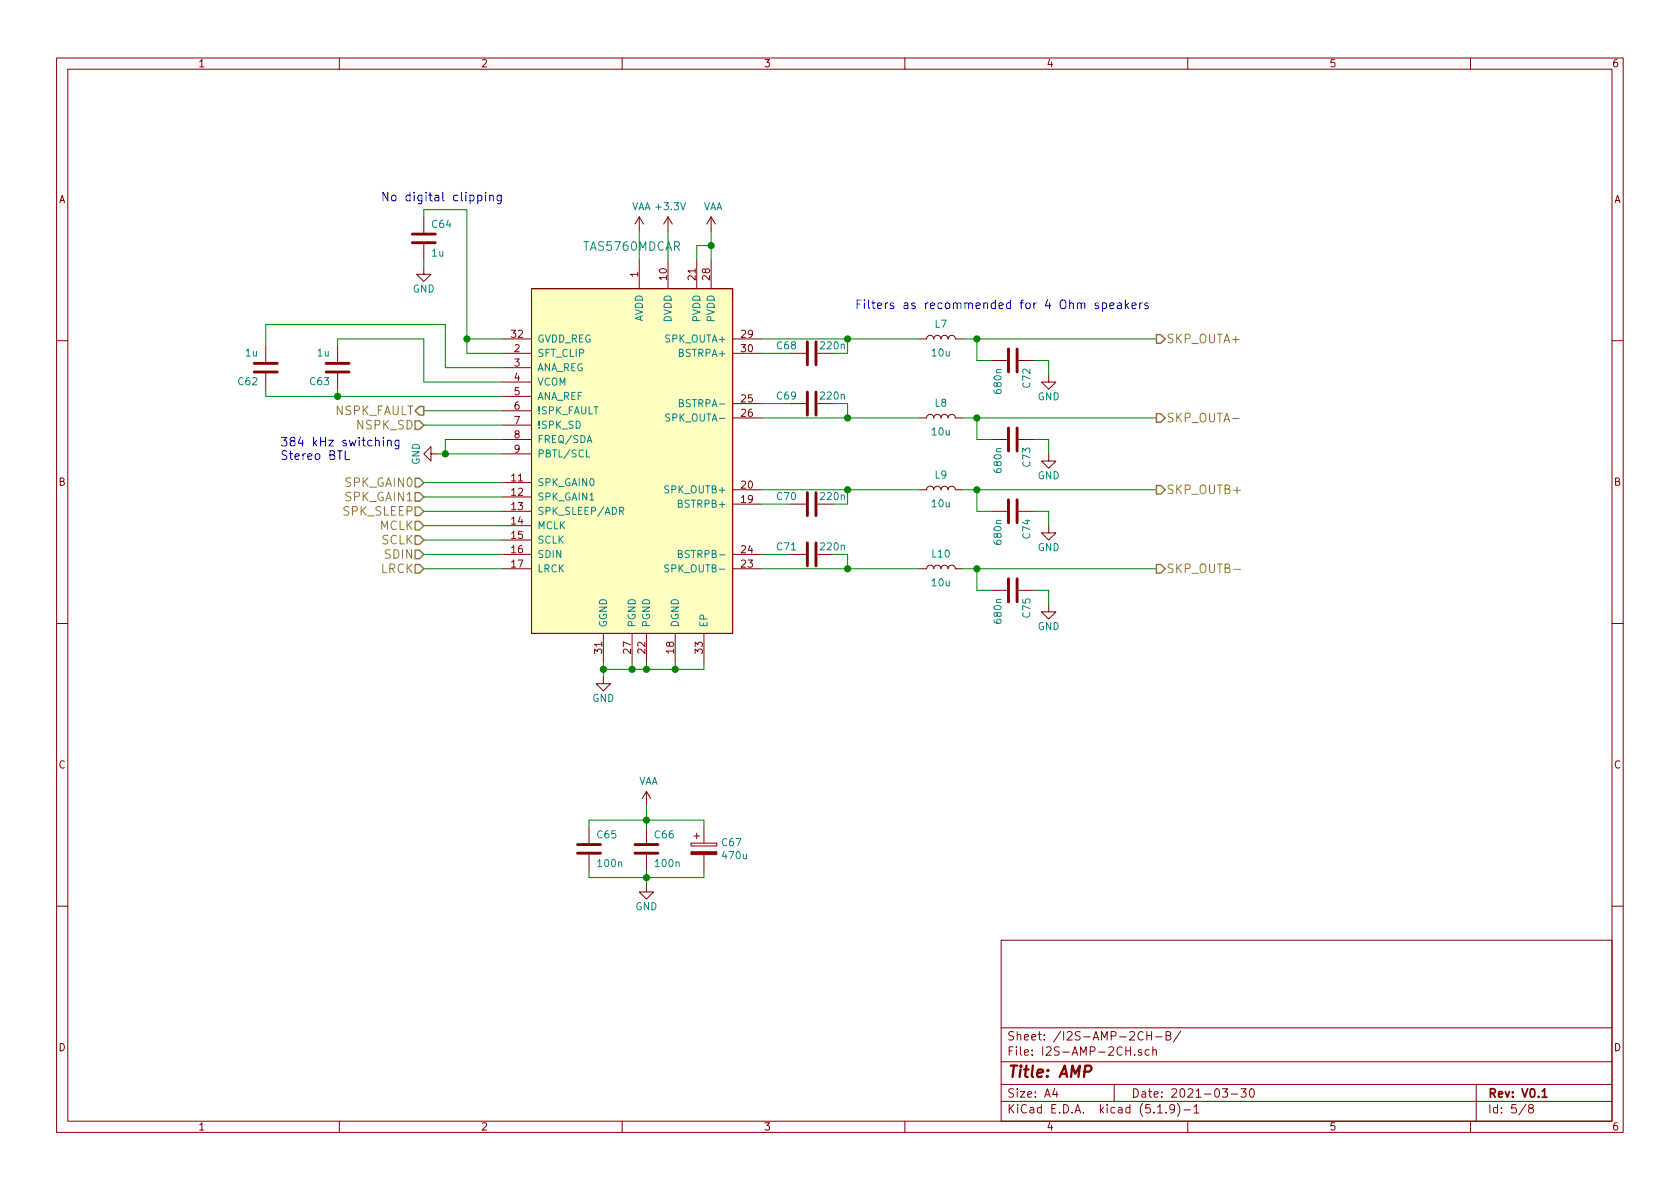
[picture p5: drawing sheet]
<svg xmlns="http://www.w3.org/2000/svg" width="297mm" height="210mm" viewBox="0 0 297 210" stroke-linecap="round" stroke-linejoin="round" font-family="sans-serif">
<g fill="none" stroke="#840000" stroke-width=".18">
<path d="M10 10.3h277v189.9h-277zM12 12.2h273v186.1h-273zM60 10.3v1.9M110 10.3v1.9M160 10.3v1.9M210 10.3v1.9M260 10.3v1.9M74.9 38.3v2.8M113 38.3l-.7 1.3M113 38.3v2.6M113 38.3l.8 1.3M118.1 38.3l-.8 1.3"/>
<path d="M118.1 38.3v2.6M118.1 38.3l.8 1.3M125.7 38.3l-.7 1.3M125.7 38.3v2.6M125.7 38.3l.8 1.3M74.9 47.2v1.3h1.3l-1.3 1.3-1.2-1.3h1.2M74.9 43.2v2.8M88.9 59.9h5.1M94 51h35.5v61h-35.5zM94 51h.1M113 46v5M118.1 46v5"/>
<path d="M123.2 46v5M125.7 46v5M129.5 59.9h5.1M162.6 59.9h1.2a.63 .63 0 0 1 .7-.6 .63 .63 0 0 1 .6 .6 .63 .63 0 0 1 .6-.6 .63 .63 0 0 1 .7 .6 .63 .63 0 0 1 .6-.6 .63 .63 0 0 1 .6 .6 .63 .63 0 0 1 .7-.6 .63 .63 0 0 1 .6 .6h1.3M10 60.2h2M47 61.2v2.8M47 66v2.8M59.7 61.2v2.8M59.7 66v2.8M88.9 77.7h5.1M88.9 62.5h5.1M88.9 65h5.1"/>
<path d="M88.9 67.6h5.1M88.9 70.1h5.1M88.9 72.6h5.1M88.9 75.2h5.1M129.5 71.4h5.1M129.5 62.5h5.1M129.5 73.9h5.1M139.7 71.4h2.8M139.7 62.5h2.8M144.5 71.4h2.8M144.5 62.5h2.8M162.6 73.9h1.2a.63 .63 0 0 1 .7-.6 .63 .63 0 0 1 .6 .6 .63 .63 0 0 1 .6-.6 .63 .63 0 0 1 .7 .6 .63 .63 0 0 1 .6-.6 .63 .63 0 0 1 .6 .6 .63 .63 0 0 1 .7-.6 .63 .63 0 0 1 .6 .6h1.3"/>
<path d="M175.3 63.7h2.8M175.3 77.7h2.8M180.1 63.7h2.8M180.1 77.7h2.8M185.4 66.3v1.3h1.3l-1.3 1.2-1.3-1.2h1.3M285 60.2h2M76.2 80.3v-1.3l-1.3 1.3 1.3 1.2v-1.2h1.3M88.9 90.4h5.1M88.9 98h5.1M88.9 85.3h5.1M88.9 87.9h5.1M88.9 93h5.1"/>
<path d="M88.9 95.5h5.1M88.9 80.3h5.1M129.5 86.6h5.1M129.5 89.1h5.1M129.5 98h5.1M139.7 89.1h2.8M139.7 98h2.8M144.5 89.1h2.8M144.5 98h2.8M162.6 86.6h1.2a.63 .63 0 0 1 .7-.6 .63 .63 0 0 1 .6 .6 .63 .63 0 0 1 .6-.6 .63 .63 0 0 1 .7 .6 .63 .63 0 0 1 .6-.6 .63 .63 0 0 1 .6 .6 .63 .63 0 0 1 .7-.6 .63 .63 0 0 1 .6 .6h1.3M175.3 90.4h2.8M180.1 90.4h2.8"/>
<path d="M185.4 80.3v1.2h1.3l-1.3 1.3-1.3-1.3h1.3M185.4 93v1.2h1.3l-1.3 1.3-1.3-1.3h1.3M10 110.3h2M88.9 100.6h5.1M106.7 119.6v1.3h1.2l-1.2 1.3-1.3-1.3h1.3M106.7 112v5.1M111.8 112v5.1M114.3 112v5.1M119.4 112v5.1M124.5 112v5.1M129.5 100.6h5.1M162.6 100.6h1.2a.63 .63 0 0 1 .7-.7 .63 .63 0 0 1 .6 .7 .63 .63 0 0 1 .6-.7 .63 .63 0 0 1 .7 .7 .63 .63 0 0 1 .6-.7 .63 .63 0 0 1 .6 .7 .63 .63 0 0 1 .7-.7 .63 .63 0 0 1 .6 .7h1.3"/>
<path d="M175.3 104.4h2.8M180.1 104.4h2.8M185.4 106.9v1.3h1.3l-1.3 1.3-1.3-1.3h1.3M285 110.3h2M114.3 139.9l-.8 1.3M114.3 139.9v2.6M114.3 139.9l.8 1.3M104.1 146.3v2.8M104.1 151.1v2.8M114.3 156.5v1.2h1.3l-1.3 1.3-1.3-1.3h1.3M114.3 146.3v2.8M114.3 151.1v2.8"/>
<path d="M122.2 149.1h4.5v.5h-4.5zM122.7 147.8h1M123.2 147.3v1M124.5 146.3v2.8M124.5 151.1v2.8M10 160.2h2M177 166.3h108v32h-108zM285 160.2h2M60 198.3v1.9M110 198.3v1.9M160 198.3v1.9M177 194.8h108"/>
<path d="M177 191.8h108M177 187.8h108M177 181.8h108M186.5 192.5l-.4 1h1M186.8 193v1M197 191.8v3M200.6 186.5v.1M201.8 185.7l-.3-.1-.2 .2v.2l.5 .2v.3h-.5M202.1 182.6a.59 .59 0 0 0-.7 0 .59 .59 0 0 0-.2 .7 .56 .56 0 0 0 .3 .5 .56 .56 0 0 0 .6 0M202.8 182.4v1.5M202.8 183.1h.8M203.2 185.7l-.4-.1-.3 .3v.6l.3 .1 .4-.1"/>
<path d="M203.6 182.4v1.5M203.8 185.7l.2-.1 .4 .1 .1 .9M203.8 185.1v1.5M204.3 183.4h1.2M204.7 196.8h.8M206.2 196.7v.1M206.2 183.1l.7-.1 .1-.3-.2-.2-.6-.1v1.5h.6l.2-.3a.41 .41 0 0 0-.3-.5M207.7 196l-.1 .1a.48 .48 0 0 1-.6 .1l-.2-.2 .2-.6a.48 .48 0 0 1 .6 .1 1.27 1.27 0 0 1-.2 1.2l-.4 .1M208.2 195.1a1.71 1.71 0 0 1 0 2.3M208.8 182.3l-1.3 2M209.3 196.3h1.2M210 198.3v1.9"/>
<path d="M211.1 195.8l.4-.5v1.5M211.1 196.8h.9M216.1 192.5h.9l-.4 .6 .4 .1v.7l-.2 .1-.7-.1M217.7 193.5h1.1M219.4 192.5h.9l-.5 .6 .5 .1v.7l-.3 .1-.6-.1M221.1 192.6l.2-.1a.8 .8 0 0 1 .5 .8 .8 .8 0 0 1-.5 .7 1 1 0 0 1-.2-1.4zM260 198.3v1.9M261 191.8v6.5M269.8 195.2l-1.2 2M270.6 196l-.3-.2v-.2l.3-.3h.2l.3 .3-.1 .2-.6 .2a.48 .48 0 0 0-.1 .7l.3 .1 .4-.1a.48 .48 0 0 0-.2-.7"/>
</g>
<path d="M272.7 193l.4-.5v1.5M272.7 194h.8" fill="none" stroke="#840000" stroke-width=".3"/>
<path d="M191.8 189.5h.7a.56 .56 0 0 0 .5-.5 .56 .56 0 0 0-.3-.6h-.8l-.3 2" fill="none" stroke="#840000" stroke-width=".41"/>
<g fill="none" stroke="#840000" stroke-width=".51">
<path d="M72.9 42.9h4.1M72.9 41.4h4.1M45 64.3h4M45 65.8h4M57.7 64.3h4M57.7 65.8h4M142.7 60.4v4.1M142.7 69.3v4.1M144.3 60.4v4.1M144.3 69.3v4.1M178.3 61.7v4.1M178.3 75.7v4.1"/>
<path d="M179.8 61.7v4.1M179.8 75.7v4.1M142.7 87.1v4.1M142.7 96v4.1M144.3 87.1v4.1M144.3 96v4.1M178.3 88.4v4.1M179.8 88.4v4.1M178.3 102.4v4M179.8 102.4v4M102.1 150.9h4.1M102.1 149.3h4.1"/>
<path d="M112.3 150.9h4M112.3 149.3h4"/>
</g>
<path d="M122.2 150.6h4.5v.5h-4.5z" fill="#840000" stroke="#840000" stroke-width=".18"/>
<path d="M94 51h35.5v61h-35.5z" fill="#ffffc2" stroke="#ffffc2" stroke-width=".18"/>
<path d="M103.7 79.5v1.3h.6M103.8 78.3l.4-1.3 .4 1.3M118.4 73.3l-.5-.1-.1 .1v.5l.5 .1 .1 .3-.2 .3-.5-.1M120.1 71.3l.5-.1 .2-.2-.1-.2-.6-.1v1.2h.5l.3-.2v-.2l-.4-.2M109.6 90.4l.6-.1 .1-.2-.1-.3-.2-.1h-.4v1.3M109.9 90.4l.4 .6M118.2 99.9h-.4l-.2 .1v.4l.6 .3v.2l-.2 .2h-.5M119.9 97.9h.6l.1-.2-.1-.2-.6-.2v1.3h.5l.2-.1v-.3l-.3-.3" fill="none" stroke="#008484" stroke-width=".18"/>
<g fill="none" stroke="#008400" stroke-width=".18">
<path d="M74.9 38.3v-1.2h7.6v25.4h6.4M74.9 46v1.2M82.5 59.9h6.4M113 40.9v5.1M118.1 40.9v5.1M125.7 40.9v5.1M125.7 43.4h-2.5v2.6M134.6 59.9h28M149.9 59.9v2.6h-2.6M170.2 59.9h34.3M172.7 59.9v3.8h2.6M47 61.2v-3.8h31.7v7.6h10.2"/>
<path d="M47 68.8v1.3h41.9M59.7 61.2v-1.3h15.2v7.7h14M59.7 68.8v1.3M74.9 72.6h14M74.9 75.2h14M88.9 77.7h-10.2v2.6M134.6 73.9h28M134.6 71.4h5.1M134.6 62.5h5.1M147.3 71.4h2.6v2.5M170.2 73.9h34.3M172.7 73.9v3.8h2.6"/>
<path d="M182.9 77.7h2.5v2.6M182.9 63.7h2.5v2.6M74.9 90.4h14M74.9 98h14M74.9 85.3h14M74.9 87.9h14M74.9 95.5h14M74.9 93h14M77.5 80.3h11.4M134.6 86.6h28M134.6 89.1h5.1M134.6 98h5.1"/>
<path d="M147.3 98h2.6v2.6M149.9 86.6v2.5h-2.6M170.2 86.6h34.3M172.7 86.6v3.8h2.6M182.9 90.4h2.5v2.6M74.9 100.6h14M106.7 117.1v2.5M111.8 117.1v1.3M114.3 117.1v1.3M119.4 117.1v1.3M124.5 117.1v1.3h-17.8M134.6 100.6h28"/>
<path d="M170.2 100.6h34.3M172.7 100.6v3.8h2.6M182.9 104.4h2.5v2.5M104.1 146.3v-1.3h20.4v1.3M104.1 153.9v1.3h20.4v-1.3M114.3 142.5v3.8M114.3 153.9v2.6"/>
</g>
<g fill="none" stroke="#848400" stroke-width=".25">
<path d="M204.5 59.2h.7l.8 .7-.8 .8h-.7zM73.4 74.4h.8l.7 .8-.7 .7h-.8zM74.2 71.9h.7v1.5h-.7l-.8-.8zM204.5 73.1h.7l.8 .8-.8 .8h-.7zM73.4 99.8h.8l.7 .8-.7 .7h-.8zM73.4 97.3h.8l.7 .7-.7 .8h-.8zM73.4 94.7h.8l.7 .8-.7 .8h-.8zM73.4 89.7h.8l.7 .7-.7 .8h-.8zM73.4 84.6h.8l.7 .7-.7 .8h-.8zM73.4 87.1h.8l.7 .8-.7 .7h-.8zM73.4 92.2h.8l.7 .8-.7 .7h-.8zM204.5 99.8h.7l.8 .8-.8 .7h-.7z"/>
<path d="M204.5 85.8h.7l.8 .8-.8 .8h-.7z"/>
</g>
<path d="M217.9 74h1.2M218.1 100.7h1.2" fill="none" stroke="#848400" stroke-width=".18"/>
<g fill="none" stroke="#0000c2" stroke-width=".18">
<path d="M84.5 34.6l.4-.1 .2 .1v.8a.48 .48 0 0 1-.6 .1M85.9 34v.1M85.9 34.5v1M86.6 34.6l.2-.1 .4 .1v.9M86.6 34.5v1M88.6 34.5v1.2l-.3 .3h-.3M88.6 34.6l-.4-.1-.2 .1v.8a.48 .48 0 0 0 .6 .1M194.2 53.6a.37 .37 0 0 0-.6 .2l.1 .2 .6 .3-.2 .3-.5-.1M194.9 53.6h.5l.3 .2v.5l-.2 .2h-.6M194.9 53.6v1.5M196.2 54.1l.8-.2-.1-.3h-.5l-.2 .2 .1 .7h.6M197.6 53.6h.6l.1 1"/>
<path d="M198.3 53.9l-.5 .1a.3 .3 0 0 0-.3 .3 .3 .3 0 0 0 .3 .3l.5-.1M199 53.1v1.5M199.1 54l.5 .6M199.6 53.6l-.6 .5M200.2 54.1l.7-.2-.1-.3h-.4l-.2 .2v.7h.6M201.5 53.6v1M202 53.6h-.3l-.2 .2M203 53.6h-.4l-.2 .2 .1 .2 .5 .1v.4h-.6M61 79.7v1.5h.8M67.8 77.3v.2M67.8 77.8v1.1M68.5 78l.1-.1a.37 .37 0 0 1 .6 .1v.9"/>
<path d="M68.5 77.8v1.1M70.5 77.8v1.3l-.2 .3-.4-.1M70.5 77.9l-.4-.1-.3 .3 .2 .7h.5"/>
</g>
<g fill="#008400" stroke="#008400" stroke-width=".25">
<circle cx="119.4" cy="118.4" r=".51"/>
<circle cx="149.9" cy="86.6" r=".51"/>
<circle cx="106.7" cy="118.4" r=".51"/>
<circle cx="111.8" cy="118.4" r=".51"/>
<circle cx="114.3" cy="118.4" r=".51"/>
<circle cx="114.3" cy="155.2" r=".51"/>
<circle cx="78.7" cy="80.3" r=".51"/>
<circle cx="172.7" cy="59.9" r=".51"/>
<circle cx="172.7" cy="100.6" r=".51"/>
<circle cx="59.7" cy="70.1" r=".51"/>
<circle cx="172.7" cy="86.6" r=".51"/>
<circle cx="172.7" cy="73.9" r=".51"/>
<circle cx="125.7" cy="43.4" r=".51"/>
<circle cx="114.3" cy="145" r=".51"/>
<circle cx="149.9" cy="59.9" r=".51"/>
<circle cx="149.9" cy="73.9" r=".51"/>
<circle cx="149.9" cy="100.6" r=".51"/>
<circle cx="82.6" cy="59.9" r=".51"/>
</g>
<text font-size="2.8" fill="#840000" x="178" y="190.5">Title: AMP</text>
<g font-size="2.1" fill="#0000c2">
<text x="67.3" y="35.6">No digital clipping</text>
<text x="151.1" y="54.7">Filters as recommended for 4 Ohm speakers</text>
<text x="49.5" y="78.9">384 kHz switching</text>
<text x="49.5" y="81.3">Stereo BTL</text>
</g>
<text font-size="2.1" fill="#008484" x="103.3" y="44.3">TAS5760MDCAR</text>
<g font-size="2.1" fill="#848400">
<text x="206.2" y="60.7">SKP_OUTA+</text>
<text x="59.2" y="73.4">NSPK_FAULT</text>
<text x="63.2" y="75.9">NSPK_SD</text>
<text x="206.2" y="74.7">SKP_OUTA-</text>
<text x="61.2" y="86.1">SPK_GAIN0</text>
<text x="61.2" y="88.6">SPK_GAIN1</text>
<text x="206.2" y="87.4">SKP_OUTB+</text>
<text x="60.7" y="91.2">SPK_SLEEP</text>
<text x="67.1" y="93.7">MCLK</text>
<text x="67.3" y="101.3">LRCK</text>
<text x="67.4" y="96.3">SCLK</text>
<text x="68.1" y="98.8">SDIN</text>
<text x="206.2" y="101.3">SKP_OUTB-</text>
</g>
<g font-size="2.1" fill="#840000">
<text x="178" y="184">Sheet: /I2S-AMP-2CH-B/</text>
<text x="178" y="186.7">File: I2S-AMP-2CH.sch</text>
<text x="178" y="196.9">KiCad E.D.A. kicad (5.1.9)-1</text>
<text x="178" y="194.1">Size: A4</text>
<text x="200" y="194.1">Date: 2021-03-30</text>
<text x="263" y="194.1">Rev: V0.1</text>
<text x="263" y="196.9">Id: 5/8</text>
</g>
<g font-size="1.8" fill="#840000">
<text x="35" y="11.9">1</text>
<text x="85" y="11.9">2</text>
<text x="135" y="11.9">3</text>
<text x="185" y="11.9">4</text>
<text x="235" y="11.9">5</text>
<text x="285" y="11.9">6</text>
<text x="10.4" y="35.9">A</text>
<text x="285.4" y="35.9">A</text>
<text x="112.8" y="49" transform="rotate(-90 112.8 49)">1</text>
<text x="117.9" y="49.5" transform="rotate(-90 117.9 49.5)">10</text>
<text x="123" y="49.5" transform="rotate(-90 123 49.5)">21</text>
<text x="125.5" y="49.5" transform="rotate(-90 125.5 49.5)">28</text>
<text x="90.5" y="59.7">32</text>
<text x="131.1" y="59.7">29</text>
<text x="91" y="62.3">2</text>
<text x="91" y="64.8">3</text>
<text x="131.1" y="62.3">30</text>
<text x="91" y="67.4">4</text>
<text x="91" y="69.9">5</text>
<text x="131.1" y="71.2">25</text>
<text x="91" y="72.4">6</text>
<text x="91" y="75">7</text>
<text x="91" y="77.5">8</text>
<text x="131.1" y="73.7">26</text>
<text x="91" y="80.1">9</text>
<text x="10.4" y="85.9">B</text>
<text x="90.5" y="85.1">11</text>
<text x="90.5" y="87.7">12</text>
<text x="131.1" y="88.9">19</text>
<text x="131.1" y="86.4">20</text>
<text x="285.4" y="85.9">B</text>
<text x="90.5" y="90.2">13</text>
<text x="90.5" y="92.8">14</text>
<text x="90.5" y="95.3">15</text>
<text x="90.5" y="97.8">16</text>
<text x="90.5" y="100.4">17</text>
<text x="131.1" y="100.4">23</text>
<text x="131.1" y="97.8">24</text>
<text x="106.5" y="115.5" transform="rotate(-90 106.5 115.5)">31</text>
<text x="111.6" y="115.5" transform="rotate(-90 111.6 115.5)">27</text>
<text x="114.1" y="115.5" transform="rotate(-90 114.1 115.5)">22</text>
<text x="119.2" y="115.5" transform="rotate(-90 119.2 115.5)">18</text>
<text x="124.3" y="115.5" transform="rotate(-90 124.3 115.5)">33</text>
<text x="10.4" y="135.9">C</text>
<text x="285.4" y="135.9">C</text>
<text x="10.4" y="185.9">D</text>
<text x="285.4" y="185.9">D</text>
<text x="35" y="199.9">1</text>
<text x="85" y="199.9">2</text>
<text x="135" y="199.9">3</text>
<text x="185" y="199.9">4</text>
<text x="235" y="199.9">5</text>
<text x="285" y="199.9">6</text>
</g>
<g font-size="1.8" fill="#008484">
<text x="76.5" y="40.3">C64</text>
<text x="111.6" y="37.2">VAA +3.3V</text>
<text x="124.3" y="37.2">VAA</text>
<text x="76.4" y="45.4">1u</text>
<text x="73" y="51.7">GND</text>
<text x="113.7" y="57.1" transform="rotate(-90 113.7 57.1)">AVDD</text>
<text x="118.7" y="57.1" transform="rotate(-90 118.7 57.1)">DVDD</text>
<text x="123.8" y="57" transform="rotate(-90 123.8 57)">PVDD</text>
<text x="126.4" y="57" transform="rotate(-90 126.4 57)">PVDD</text>
<text x="165.4" y="58">L7</text>
<text x="43.5" y="63">1u</text>
<text x="56.2" y="63">1u</text>
<text x="95" y="63.1">SFT_CLIP</text>
<text x="95" y="65.7">ANA_REG</text>
<text x="95" y="60.6">GVDD_REG</text>
<text x="117.9" y="60.6">SPK_OUTA+</text>
<text x="120.2" y="63.1">BSTRPA+</text>
<text x="137.4" y="61.8">C68</text>
<text x="145.2" y="61.8">220n</text>
<text x="164.8" y="63">10u</text>
<text x="42.2" y="68.1">C62</text>
<text x="54.9" y="68.1">C63</text>
<text x="95" y="68.2">VCOM</text>
<text x="95" y="70.7">ANA_REF</text>
<text x="137.4" y="70.7">C69</text>
<text x="145.2" y="70.7">220n</text>
<text x="165.4" y="71.9">L8</text>
<text x="177.1" y="69.5" transform="rotate(-90 177.1 69.5)">680n</text>
<text x="182.2" y="68.5" transform="rotate(-90 182.2 68.5)">C72</text>
<text x="183.5" y="70.8">GND</text>
<text x="95" y="73.3">!SPK_FAULT</text>
<text x="95" y="75.8">!SPK_SD</text>
<text x="118.3" y="74.5">SPK_OUTA-</text>
<text x="120.7" y="72">BSTRPA-</text>
<text x="164.8" y="77">10u</text>
<text x="74.2" y="82.2" transform="rotate(-90 74.2 82.2)">GND</text>
<text x="95" y="78.4">FREQ/SDA</text>
<text x="95" y="80.9">PBTL/SCL</text>
<text x="177.1" y="83.4" transform="rotate(-90 177.1 83.4)">680n</text>
<text x="182.2" y="82.5" transform="rotate(-90 182.2 82.5)">C73</text>
<text x="95" y="86">SPK_GAIN0</text>
<text x="95" y="88.5">SPK_GAIN1</text>
<text x="117.9" y="87.2">SPK_OUTB+</text>
<text x="120.2" y="89.8">BSTRPB+</text>
<text x="137.4" y="88.4">C70</text>
<text x="145.2" y="88.4">220n</text>
<text x="164.8" y="89.7">10u</text>
<text x="165.4" y="84.6">L9</text>
<text x="183.5" y="84.8">GND</text>
<text x="95" y="91.1">SPK_SLEEP/ADR</text>
<text x="95" y="93.6">MCLK</text>
<text x="182.2" y="95.2" transform="rotate(-90 182.2 95.2)">C74</text>
<text x="95" y="96.1">SCLK</text>
<text x="95" y="98.7">SDIN</text>
<text x="95" y="101.2">LRCK</text>
<text x="118.3" y="101.2">SPK_OUTB-</text>
<text x="120.7" y="98.7">BSTRPB-</text>
<text x="137.4" y="97.3">C71</text>
<text x="145.2" y="97.3">220n</text>
<text x="164.8" y="98.6">L10</text>
<text x="177.1" y="96.1" transform="rotate(-90 177.1 96.1)">680n</text>
<text x="183.5" y="97.5">GND</text>
<text x="164.8" y="103.7">10u</text>
<text x="107.3" y="111" transform="rotate(-90 107.3 111)">GGND</text>
<text x="112.4" y="111" transform="rotate(-90 112.4 111)">PGND</text>
<text x="114.9" y="111" transform="rotate(-90 114.9 111)">PGND</text>
<text x="120" y="111" transform="rotate(-90 120 111)">DGND</text>
<text x="125.1" y="111" transform="rotate(-90 125.1 111)">EP</text>
<text x="177.1" y="110.1" transform="rotate(-90 177.1 110.1)">680n</text>
<text x="182.2" y="109.2" transform="rotate(-90 182.2 109.2)">C75</text>
<text x="183.5" y="111.4">GND</text>
<text x="104.7" y="124.1">GND</text>
<text x="112.8" y="138.8">VAA</text>
<text x="105.7" y="148.3">C65</text>
<text x="115.8" y="148.3">C66</text>
<text x="127.7" y="149.6">C67</text>
<text x="105.8" y="153.3">100n</text>
<text x="116" y="153.3">100n</text>
<text x="127.9" y="151.9">470u</text>
<text x="112.3" y="161">GND</text>
</g>
</svg>
